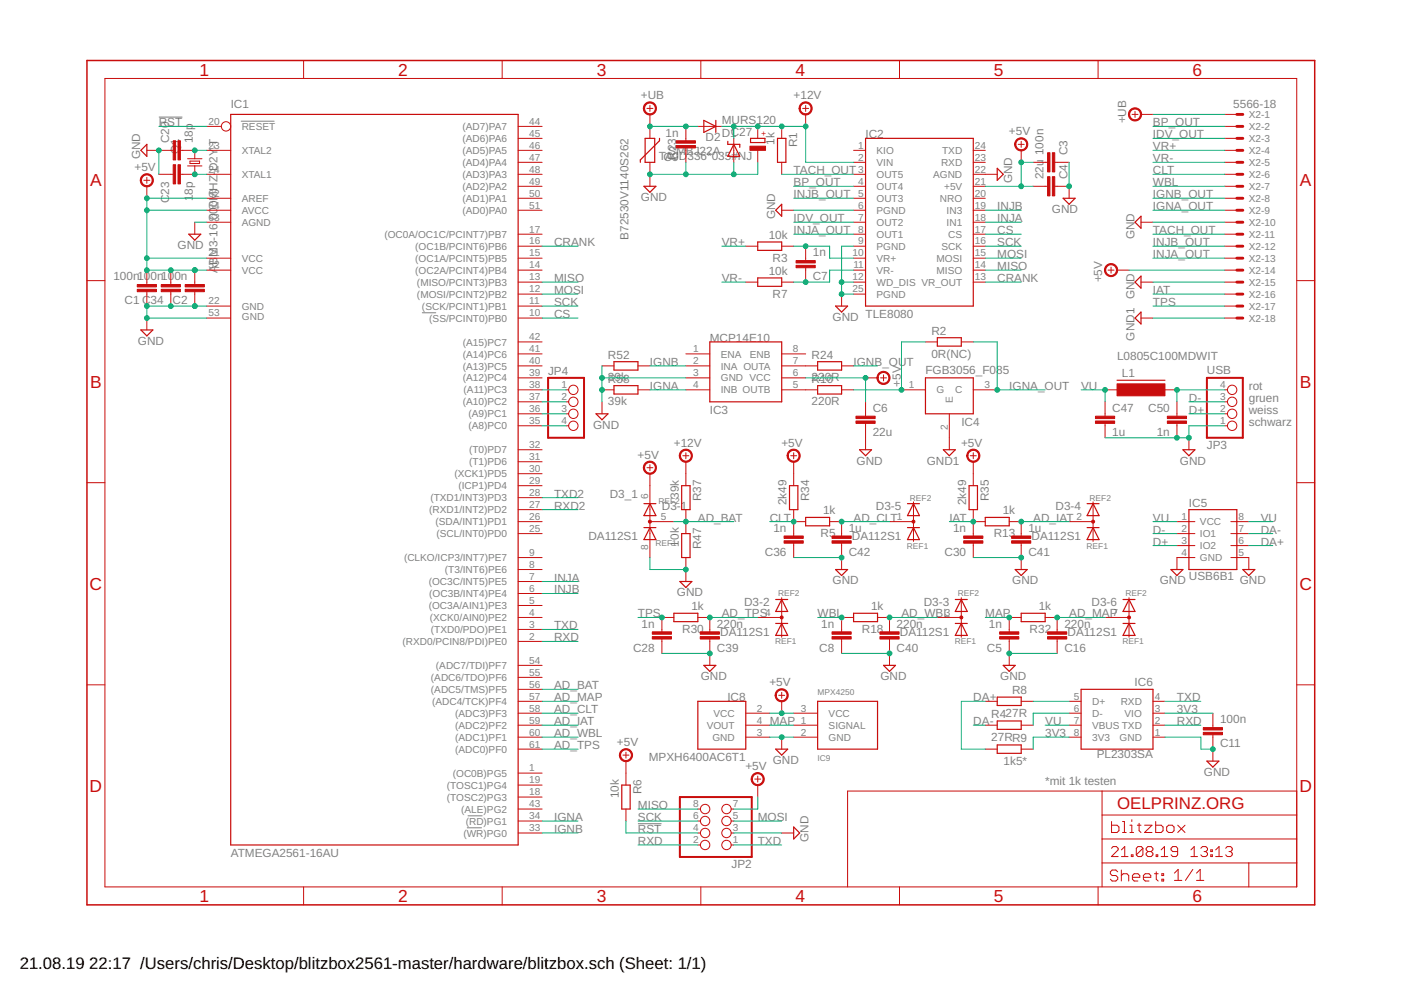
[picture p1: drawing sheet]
<svg xmlns="http://www.w3.org/2000/svg" width="297mm" height="210mm" viewBox="0 0 297 210" stroke-linecap="round" stroke-linejoin="round" font-family="sans-serif">
<path d="M33.7 24.8h5M51.1 25.7h7M89.5 66.3h2.9M99.1 175.5h3M99.2 173h3M135.3 174.6h5" fill="none" stroke="#808080" stroke-width=".21"/>
<g fill="none" stroke="#c90d0c" stroke-width=".21">
<path d="M22.2 16.6h252.7v171.4h-252.7zM64.4 12.8v3.8M106.5 12.8v3.8M148.6 12.8v3.8M190.7 12.8v3.8M232.8 12.8v3.8M30.5 38.2h1.3M31.1 37.6v1.3M31.1 39.5v2.5M31.1 31.9h5.6M33.7 37h3M38.2 31.9h3.1v1.8"/>
<path d="M39.8 33.7h3M39.8 35.2h3M40.3 34.2h2v.5h-2zM41.3 35.2v1.8h-3.1M43.8 26.8h3.1M43.8 31.9h5.1M43.8 37h5.1M109.9 26.8h5M109.9 31.9h5M109.9 37h5M109.9 34.4h5M109.9 39.5h5"/>
<path d="M109.9 29.3h5M137.2 23h1.2M137.8 22.4v1.2M137.8 24.3v5M137.8 34.4v5.1M145.4 26.8v3M145.4 31.4v3M148 26.8h5M155.6 29.3v5.1M160.7 26.8v2.5M160.7 31.9v2.5M165.7 26.8v2.5"/>
<path d="M165.7 34.4v2.6M170.2 23h1.2M170.8 22.4v1.2M170.8 24.3v2.5M181 31.9h2.5M181 37h2.5M181 34.4h2.5M181 39.5h2.5M206.4 31.9h2.5M206.4 37h5M206.4 34.4h2.5M206.4 39.5h2.5"/>
<path d="M215.9 30.6h1.2M216.5 30v1.2M216.5 31.9v2.5M219.1 34.4h3M219.1 39.5h3M223.6 34.4h3.1M223.6 39.5h3.1v2.5M240 24.3h1.3M240.6 23.6v1.3M241.9 24.3h2.6M259.7 26.8h2.5M259.7 31.9h2.5"/>
<path d="M259.7 37h2.5M259.7 34.4h2.5M259.7 39.5h2.5M259.7 29.3h2.5M259.7 24.3h2.5M18.4 59.5h3.8M31.1 57.3v3M36.2 57.3v3M41.3 47.1v2.6M41.3 57.3v3M43.8 42h5.1M43.8 44.6h5.1"/>
<path d="M43.8 47.1h5.1M43.8 54.7h5.1M43.8 57.3h5.1M109.9 42h5M109.9 44.6h5M109.9 49.7h5M109.9 52.2h5M109.9 54.7h5M109.9 57.3h5M109.9 59.8h5M158.1 52.2h2.6M158.1 59.8h2.6"/>
<path d="M165.7 44.6h2.6M165.7 52.2h2.6M165.7 59.8h2.6M170.8 52.2v3M170.8 56.8v3M181 42h2.5M181 44.6h2.5M181 47.1h2.5M181 49.7h2.5M181 52.2h2.5M181 54.7h2.5M181 57.3h2.5"/>
<path d="M181 59.8h2.5M206.4 42h2.5M206.4 44.6h2.5M206.4 47.1h2.5M206.4 49.7h2.5M206.4 52.2h2.5M206.4 54.7h2.5M206.4 57.3h2.5M206.4 59.8h2.5M234.9 57.3h1.3M235.6 56.6v1.3M236.8 57.3h2.6"/>
<path d="M241.9 47.1h2.6M241.9 59.8h2.6M259.7 42h2.5M259.7 44.6h2.5M259.7 47.1h2.5M259.7 49.7h2.5M259.7 52.2h2.5M259.7 54.7h2.5M259.7 57.3h2.5M259.7 59.8h2.5M274.9 59.5h3.8M31.1 61.8v3.1"/>
<path d="M31.1 67.4v2.6M36.2 61.8v3.1M41.3 61.8v3.1M43.8 64.9h5.1M43.8 67.4h5.1M109.9 62.4h5M109.9 77.6h5M109.9 75h5M109.9 72.5h5M109.9 64.9h5M109.9 67.4h5M127.6 77.6h2.6"/>
<path d="M135.3 77.6h2.5M145.4 77.6h5.1M145.4 75h5.1M165.7 77.6h7.7M165.7 75h5.1M178.4 62.4v2.5M178.4 77.6h2.6M181 62.4h2.5M187.3 79.5v1.3M196.2 72.5h2.5M203.8 72.5h2.6M241.9 67.4h2.6"/>
<path d="M259.7 62.4h2.5M259.7 64.9h2.5M259.7 67.4h2.5M109.9 82.7h5M109.9 80.1h5M109.9 90.3h5M109.9 87.7h5M109.9 85.2h5M109.9 95.4h5M109.9 97.9h5M120 82.7h.6M120 90.3h.6"/>
<path d="M120 87.7h.6M120 85.2h.6M127.6 82.7h2.6M127.6 85.2v2.5M135.3 82.7h2.5M137.2 99.2h1.2M137.8 98.5v1.3M144.8 96.6h1.2M145.4 96v1.3M145.4 97.9v5.1M145.4 82.7h5.1M145.4 80.1h5.1"/>
<path d="M165.7 82.7h7.7M165.7 80.1h5.1M167.6 96.6h1.3M168.3 96v1.3M168.3 97.9v5.1M178.4 82.7h2.6M183.5 85.2v3M183.5 89.8v5.6M183.5 80.1h2.6M186.7 80.1h1.3M191.1 82.7h5.1M201.3 87.7v7.7"/>
<path d="M205.7 96.6h1.3M206.4 96v1.3M206.4 97.9v5.1M206.4 82.7h5M234.3 82.7h2.5M234.3 85.2v3M234.3 89.8v3M247 82.7h2.5M249.5 85.2v3M249.5 89.8v3M252.1 92.8v2.6M259.7 82.7h.5"/>
<path d="M259.7 90.3h.5M259.7 87.7h.5M259.7 85.2h.5M18.4 102.3h3.8M109.9 110.6h5M109.9 118.2h5M109.9 103h5M109.9 108.1h5M109.9 113.1h5M109.9 105.5h5M109.9 100.4h5M137.8 100.4v17.8"/>
<path d="M137.8 110.6h5.1M145.4 108.1v5M145.4 118.2v5.1M168.3 110.6h2.5M168.3 108.1v5.5M168.3 115.2v3M175.9 110.6h2.5v3M178.4 115.2v5.6M188.6 110.6h5.1M193.7 106.4v8.4M206.4 110.6h2.5M206.4 108.1v5.5"/>
<path d="M206.4 115.2v3M214 110.6h2.5v3M216.5 115.2v5.6M226.7 110.6h5.1M231.8 106.4v8.4M249.5 110.6h3.8M249.5 113.1h3.8M249.5 115.7h3.8M253.3 118.2h-3.8v2.6M261 110.6h3.8M261 118.2h3.8v2.6M261 113.1h3.8"/>
<path d="M261 115.7h3.8M274.9 102.3h3.8M109.9 130.9h5M109.9 128.4h5M109.9 125.8h5M109.9 123.3h5M109.9 136h5M109.9 120.8h5M109.9 133.5h5M140.3 135.5v3M142.9 130.9h-2.6v3.1M148 130.9h2.5v3.1"/>
<path d="M150.5 135.5v5.6M160.7 130.9h5M165.7 126.7v8.4M178.4 135.5v3M181 130.9h-2.6v3.1M186.1 130.9h2.5v3.1M188.6 135.5v5.6M198.7 130.9h5.1M203.8 126.7v8.4M214 135.5v5.6M216.5 130.9h-2.5v3.1M221.6 130.9h2.5v3.1"/>
<path d="M224.1 135.5v3M234.3 130.9h5.1M239.4 126.7v8.4M18.4 145.2h3.8M109.9 156.3h5M109.9 153.8h5M109.9 151.2h5M109.9 158.8h5M109.9 148.7h5M109.9 146.2h5M109.9 143.6h5M109.9 141.1h5"/>
<path d="M132.7 159.5v1.2M158.1 156.3h5.1M158.1 153.8h5.1M158.1 151.2h5.1M165.1 147.4h1.3M165.7 146.8v1.3M165.7 148.7v2.5M165.7 156.3v2.5M168.3 156.3h5.1M168.3 153.8h5.1M168.3 151.2h5.1M208.9 153.8h2.5"/>
<path d="M208.9 158.8h2.5M208.9 148.7h2.5M216.5 153.8h2.6M216.5 158.8h2.6M216.5 148.7h2.6M226.7 156.3h2.5M226.7 153.8h2.5M226.7 151.2h2.5M226.7 148.7h2.5M244.5 156.3h2.5M244.5 153.8h2.5M244.5 151.2h2.5"/>
<path d="M244.5 148.7h2.5M257.2 151.2v3.1M257.2 155.8v5.6M274.9 145.2h3.8M109.9 176.6h5M109.9 171.5h5M109.9 163.9h5M109.9 174.1h5M109.9 166.5h5M109.9 169h5M132.1 160.1h1.2M132.7 161.4v5.1"/>
<path d="M132.7 171.5v2.6M148 176.6h.5M148 171.5h.5M148 174.1h.5M148 179.2h.5M155 176.6h.6M155 171.5h.6M155 174.1h.6M155 179.2h.6M160 165.2h1.3M160.7 164.5v1.3M160.7 166.5v2.5"/>
<path d="M165.7 176.6h2.6M233.7 167.7v20.3M233.7 177.9h41.2M233.7 172.8h41.2M235.6 179.9l.4-.4h.7l.4 .4v.3l-1.5 1.4h1.5M235.7 174.2v2.3h1.1l.4-.4v-.8l-.4-.3h-1.1M238 176.5h.8M238 174.2h.4v2.3M239.6 176.5h.7M239.6 175h.4v1.5M240 173.8v.4M241.1 175h.8"/>
<path d="M241.5 174.6v1.5l.4 .4M242.3 179.9v1.4l-.3 .3h-.7l-.4-.3M242.3 179.9l-.3-.4h-.7l-.4 .4v1.4M242.3 179.9l-1.4 1.4M242.7 175h1.5l-1.5 1.5h1.5M245 174.2v2.3h1.2l.4-.4v-.8l-.4-.3h-1.2M247.4 175.3l.4-.3h.7l.4 .3v.8l-.4 .4h-.7l-.4-.4zM249.7 175l1.5 1.5M251.2 175l-1.5 1.5M254.6 179.9l.4-.4h.7l.3 .4v.3l-.3 .4M259.9 179.9l.3-.4h.7l.4 .4v.3l-.4 .4M274.9 167.7h-95.2v20.3"/>
<path d="M64.4 188v3.9M106.5 188v3.9M148.6 188v3.9M190.7 188v3.9M232.8 188v3.9M233.7 183h41.2M237 184.8l-.4-.3h-.8l-.4 .3v.5l.4 .3h.8l.4 .4v.4l-.4 .4h-.8l-.4-.4M237.7 184.5v2.3M237.7 185.6l.4-.3h.8l.4 .3v1.2M237.8 181.6h1.4M237.8 180.2l.7-.7v2.1M239.9 181.3h.3v.3h-.3z"/>
<path d="M240.1 186h1.6v-.4l-.4-.3h-.8l-.4 .3v.8l.4 .4h.8M242.4 186h1.6v-.4l-.4-.3h-.8l-.4 .3v.8l.4 .4h.8M243.4 180.6l-.4 .3v.4l.4 .3h.7l.3-.3v-.4l-.3-.3M243.4 180.6l-.4-.4v-.3l.4-.4h.7l.3 .4v.3l-.3 .4M243.4 180.6h.7M244.8 185.3h.8M245.1 181.3h.4v.3h-.4zM245.2 184.8v1.6l.4 .4M246.2 181.6h1.4M246.2 180.2l.7-.7v2.1M246.3 185.3h.4v.3h-.4zM246.3 186.4h.4v.4h-.4z"/>
<path d="M249 185.1l.8-.8v2.4M249 186.7h1.6M249.7 180.6h-1.1l-.3-.4v-.3l.3-.4h.7l.4 .4v1.4l-.4 .3h-.7l-.3-.3M252.5 181.6h1.4M252.5 180.2l.7-.7v2.1M252.9 184.3l-1.6 2.4M253.7 186.7h1.5M253.7 185.1l.8-.8v2.4M255.3 180.6h.4M255.7 180.6l.3 .3v.4l-.3 .3h-.7l-.4-.3M256.7 181.3h.3v.3h-.3zM256.7 180.2h.3v.4h-.3z"/>
<path d="M257.7 181.6h1.5M257.7 180.2l.8-.7v2.1M260.6 180.6h.3M260.9 180.6l.4 .3v.4l-.4 .3h-.7l-.3-.3M264.8 183v5"/>
<circle cx="47.9" cy="26.8" r=".99"/>
<circle cx="121.6" cy="87.7" r=".99"/>
<circle cx="121.6" cy="90.3" r=".99"/>
<circle cx="121.6" cy="82.7" r=".99"/>
<circle cx="121.6" cy="85.2" r=".99"/>
<circle cx="261.2" cy="90.3" r=".99"/>
<circle cx="261.2" cy="87.7" r=".99"/>
<circle cx="261.2" cy="85.2" r=".99"/>
<circle cx="261.2" cy="82.7" r=".99"/>
<circle cx="149.5" cy="171.5" r=".99"/>
<circle cx="149.5" cy="176.6" r=".99"/>
<circle cx="149.5" cy="174.1" r=".99"/>
<circle cx="149.5" cy="179.2" r=".99"/>
<circle cx="154" cy="171.5" r=".99"/>
<circle cx="154" cy="176.6" r=".99"/>
<circle cx="154" cy="174.1" r=".99"/>
<circle cx="154" cy="179.2" r=".99"/>
</g>
<g fill="#c90d0c" stroke="#c90d0c" stroke-width=".21">
<path d="M143.4 29.8h4v.6h-4z"/>
<path d="M143.4 30.9h4v.5h-4z"/>
<path d="M159 31h3.3v.9h-3.3z"/>
<path d="M138.3 134h4.1v.5h-4.1z"/>
<path d="M138.3 135h4.1v.5h-4.1z"/>
<path d="M204.3 113.6h4.1v.6h-4.1z"/>
<path d="M204.3 114.7h4.1v.5h-4.1z"/>
<path d="M166.2 113.6h4.1v.6h-4.1z"/>
<path d="M166.2 114.7h4.1v.5h-4.1z"/>
<path d="M148.5 134h4v.5h-4z"/>
<path d="M148.5 135h4v.5h-4z"/>
<path d="M186.6 134h4v.5h-4z"/>
<path d="M186.6 135h4v.5h-4z"/>
<path d="M214.5 113.6h4v.6h-4z"/>
<path d="M214.5 114.7h4v.5h-4z"/>
<path d="M176.4 113.6h4.1v.6h-4.1z"/>
<path d="M176.4 114.7h4.1v.5h-4.1z"/>
<path d="M211.9 134h4.1v.5h-4.1z"/>
<path d="M211.9 135h4.1v.5h-4.1z"/>
<path d="M222.1 134h4.1v.5h-4.1z"/>
<path d="M222.1 135h4.1v.5h-4.1z"/>
<path d="M29.1 60.3h4.1v.5h-4.1z"/>
<path d="M29.1 61.3h4.1v.5h-4.1z"/>
<path d="M39.3 60.3h4v.5h-4z"/>
<path d="M39.3 61.3h4v.5h-4z"/>
<path d="M34.2 60.3h4v.5h-4z"/>
<path d="M34.2 61.3h4v.5h-4z"/>
<path d="M37.7 29.8h.5v4.1h-.5z"/>
<path d="M36.7 29.8h.5v4.1h-.5z"/>
<path d="M37.7 34.9h.5v4.1h-.5z"/>
<path d="M36.7 34.9h.5v4.1h-.5z"/>
<path d="M222.1 32.4h.5v4h-.5z"/>
<path d="M223.1 32.4h.5v4h-.5z"/>
<path d="M222.1 37.5h.5v4h-.5z"/>
<path d="M223.1 37.5h.5v4h-.5z"/>
<path d="M181.5 89.3h4v.5h-4z"/>
<path d="M181.5 88.2h4v.6h-4z"/>
<path d="M168.8 55.2h4v.6h-4z"/>
<path d="M168.8 56.3h4v.5h-4z"/>
<path d="M232.3 89.3h4v.5h-4z"/>
<path d="M232.3 88.2h4v.6h-4z"/>
<path d="M236.8 81.4h10.2v2.5h-10.2z"/>
<path d="M247.5 89.3h4.1v.5h-4.1z"/>
<path d="M247.5 88.2h4.1v.6h-4.1z"/>
<path d="M255.1 154.3h4.1v.5h-4.1z"/>
<path d="M255.1 155.3h4.1v.5h-4.1z"/>
<path d="M176.4 134h4.1v.5h-4.1z"/>
<path d="M176.4 135h4.1v.5h-4.1z"/>
</g>
<g fill="none" stroke="#c90d0c" stroke-width=".25">
<path d="M31.1 30.6v2.5l-1.2-1.2zM48.9 24.3h61v154.9h-61zM136.5 39.5h2.6l-1.3 1.3zM136.8 29.3h2v5.1h-2zM139.8 29.3v.5l-4 4.1v.5M149.2 25.5l2.6 1.3-2.6 1.3zM151.8 25.5v2.6M154.3 30v.6h2.5v.6M155.6 30.6l1.2 2.5h-2.5zM159.1 29.3h3.1v.9h-3.1zM164.8 29.3h1.8v5.1h-1.8zM183.5 29.3h22.9v35.6h-22.9z"/>
<path d="M211.4 35.7l1.3 1.3-1.3 1.2zM40 49.7h2.6l-1.3 1.2zM160.7 51.3h5v1.8h-5zM160.7 58.9h5v1.8h-5zM165.7 43.3v2.5l-1.2-1.2zM225.4 42h2.5l-1.2 1.3zM241.9 45.8v2.6l-1.3-1.3zM241.9 58.5v2.6l-1.3-1.3zM29.9 70h2.5l-1.3 1.2zM130.2 76.7h5.1v1.8h-5.1zM150.5 72.5h15.2v12.7h-15.2zM173.4 76.7h5v1.8h-5z"/>
<path d="M177.2 64.9h2.5l-1.3 1.3zM198.7 71.6h5.1v1.8h-5.1zM241.9 66.2v2.5l-1.3-1.3zM126.4 87.7h2.5l-1.3 1.3zM130.2 81.8h5.1v1.7h-5.1zM173.4 81.8h5v1.7h-5zM182.2 95.4h2.6l-1.3 1.2zM196.2 80.1h10.2v7.6h-10.2zM200 95.4h2.5l-1.2 1.2zM236.8 80.6h10.2M250.8 95.4h2.5l-1.2 1.2zM136.5 106.8h2.6"/>
<path d="M136.5 111.9h2.6M137.8 106.8l1.3 2.5h-2.6zM137.8 111.9l1.3 2.5h-2.6zM144.5 103h1.8v5.1h-1.8zM144.5 113.1h1.8v5.1h-1.8zM167.4 103h1.8v5.1h-1.8zM170.8 109.7h5.1v1.8h-5.1zM192.4 106.8h2.5M192.4 111.9h2.5M193.7 111.9l1.2 2.5h-2.5zM193.7 106.8l1.2 2.5h-2.5zM205.5 103h1.7v5.1h-1.7z"/>
<path d="M208.9 109.7h5.1v1.8h-5.1zM230.5 106.8h2.5M230.5 111.9h2.5M231.8 111.9l1.2 2.5h-2.5zM231.8 106.8l1.2 2.5h-2.5zM252.1 108.1h10.1v12.7h-10.1zM142.9 130h5.1v1.8h-5.1zM144.1 123.3h2.6l-1.3 1.3zM164.5 127.1h2.5M164.5 132.2h2.5M165.7 127.1l1.3 2.5h-2.5zM165.7 132.2l1.3 2.5h-2.5z"/>
<path d="M177.2 120.8h2.5l-1.3 1.2zM181 130h5.1v1.8h-5.1zM202.5 127.1h2.6M202.5 132.2h2.6M203.8 127.1l1.3 2.5h-2.6zM203.8 132.2l1.3 2.5h-2.6zM215.2 120.8h2.6l-1.3 1.2zM216.5 130h5.1v1.8h-5.1zM238.1 127.1h2.5M238.1 132.2h2.5M239.4 127.1l1.2 2.5h-2.5zM239.4 132.2l1.2 2.5h-2.5z"/>
<path d="M248.3 120.8h2.5l-1.3 1.2zM263.5 120.8h2.5l-1.2 1.2zM148 148.7h10.1v10.1h-10.1zM149.2 141.1h2.6l-1.3 1.2zM164.5 158.8h2.5l-1.3 1.3zM173.4 148.7h12.7v10.1h-12.7zM187.3 141.1h2.6l-1.3 1.2zM211.4 147.8h5.1v1.8h-5.1zM211.4 152.9h5.1v1.7h-5.1zM211.4 157.9h5.1v1.8h-5.1zM212.7 141.1h2.5l-1.2 1.2zM229.2 146.2h15.3v12.6h-15.3z"/>
<path d="M131.8 166.5h1.8v5h-1.8zM168.3 175.3l1.2 1.3-1.2 1.3zM255.9 161.4h2.5l-1.2 1.2z"/>
</g>
<g fill="#c90d0c" stroke="#c90d0c" stroke-width=".21">
<path d="M167.3 95.7a1.39 1.39 0 0 1 2.2 .2 1.39 1.39 0 0 1-.9 2.1 1.39 1.39 0 0 1-1.7-1.4h.2a1.14 1.14 0 0 1 1.7-.9 1.14 1.14 0 0 1 .2 1.9 1.14 1.14 0 0 1-1.8-.7l-.1-.3h-.2z" fill-rule="evenodd"/>
<path d="M205.3 95.7a1.4 1.4 0 0 1 2.3 .2 1.4 1.4 0 0 1-.9 2.1 1.4 1.4 0 0 1-1.7-1.4h.2a1.15 1.15 0 0 1 1.6-1 1.15 1.15 0 0 1 .3 1.9 1.15 1.15 0 0 1-1.8-.6l-.1-.3h-.2z" fill-rule="evenodd"/>
<path d="M144.4 95.7a1.39 1.39 0 0 1 2.2 .2 1.39 1.39 0 0 1-.8 2.1 1.39 1.39 0 0 1-1.8-1.4h.3a1.15 1.15 0 0 1 1.6-1 1.15 1.15 0 0 1 .3 1.9 1.15 1.15 0 0 1-1.9-.6v-.3h-.3z" fill-rule="evenodd"/>
<path d="M30.1 37.3a1.39 1.39 0 0 1 2.2 .2 1.39 1.39 0 0 1-.8 2.1 1.39 1.39 0 0 1-1.8-1.4h.3a1.14 1.14 0 0 1 1.6-1 1.14 1.14 0 0 1 .3 1.8 1.14 1.14 0 0 1-1.9-.5v-.3h-.3z" fill-rule="evenodd"/>
<path d="M159.6 164.2a1.4 1.4 0 0 1 2.2 .3 1.4 1.4 0 0 1-.8 2 1.4 1.4 0 0 1-1.7-1.3h.2a1.14 1.14 0 0 1 1.6-1.1 1.14 1.14 0 0 1 .3 1.9 1.14 1.14 0 0 1-1.8-.5l-.1-.3h-.2z" fill-rule="evenodd"/>
<path d="M131.7 159.2a1.4 1.4 0 0 1 2.2 .2 1.4 1.4 0 0 1-.8 2.1 1.4 1.4 0 0 1-1.8-1.4h.3a1.15 1.15 0 0 1 1.6-1.1 1.15 1.15 0 0 1 .3 2 1.15 1.15 0 0 1-1.9-.6v-.3h-.3z" fill-rule="evenodd"/>
<path d="M215.5 29.7a1.4 1.4 0 0 1 2.2 .2 1.4 1.4 0 0 1-.8 2.1 1.4 1.4 0 0 1-1.8-1.4h.3a1.15 1.15 0 0 1 1.6-1.1 1.15 1.15 0 0 1 .3 1.9 1.15 1.15 0 0 1-1.9-.5v-.3h-.3z" fill-rule="evenodd"/>
<path d="M164.7 146.5a1.4 1.4 0 0 1 2.2 .2 1.4 1.4 0 0 1-.8 2.1 1.4 1.4 0 0 1-1.8-1.4h.3a1.14 1.14 0 0 1 1.7-.9 1.14 1.14 0 0 1 .1 1.9 1.14 1.14 0 0 1-1.8-.7v-.3h-.3z" fill-rule="evenodd"/>
<path d="M136.8 98.2a1.39 1.39 0 0 1 2.2 .3 1.39 1.39 0 0 1-.8 2 1.39 1.39 0 0 1-1.8-1.3h.3a1.15 1.15 0 0 1 1.6-1.1 1.15 1.15 0 0 1 .2 1.9 1.15 1.15 0 0 1-1.8-.5v-.3h-.3z" fill-rule="evenodd"/>
<path d="M169.8 22a1.39 1.39 0 0 1 2.2 .3 1.39 1.39 0 0 1-.8 2 1.39 1.39 0 0 1-1.8-1.3h.3a1.14 1.14 0 0 1 1.6-1 1.14 1.14 0 0 1 .2 2 1.14 1.14 0 0 1-1.8-.7v-.3h-.3z" fill-rule="evenodd"/>
<path d="M186.3 79.2a1.4 1.4 0 0 1 2.2 .2 1.4 1.4 0 0 1-.8 2 1.4 1.4 0 0 1-1.8-1.3h.3a1.14 1.14 0 0 1 1.7-.9 1.14 1.14 0 0 1 .1 1.9 1.14 1.14 0 0 1-1.8-.7v-.3h-.3z" fill-rule="evenodd"/>
<path d="M136.8 22a1.39 1.39 0 0 1 2.2 .3 1.39 1.39 0 0 1-.8 2 1.39 1.39 0 0 1-1.8-1.3h.3a1.15 1.15 0 0 1 1.6-1.1 1.15 1.15 0 0 1 .3 1.9 1.15 1.15 0 0 1-1.9-.5v-.3h-.3z" fill-rule="evenodd"/>
<path d="M239.6 23.3a1.4 1.4 0 0 1 2.2 .2 1.4 1.4 0 0 1-.8 2.1 1.4 1.4 0 0 1-1.8-1.3h.3a1.15 1.15 0 0 1 1.6-1.1 1.15 1.15 0 0 1 .3 1.9 1.15 1.15 0 0 1-1.9-.6v-.2h-.3z" fill-rule="evenodd"/>
<path d="M234.5 56.3a1.4 1.4 0 0 1 2.3 .2 1.4 1.4 0 0 1-.8 2.1 1.4 1.4 0 0 1-1.8-1.3h.2a1.15 1.15 0 0 1 1.6-1.1 1.15 1.15 0 0 1 .3 1.9 1.15 1.15 0 0 1-1.8-.5l-.1-.3h-.2z" fill-rule="evenodd"/>
<circle cx="137.8" cy="110.6" r=".33"/>
<circle cx="165.7" cy="130.9" r=".33"/>
<circle cx="203.8" cy="130.9" r=".33"/>
<circle cx="231.8" cy="110.6" r=".33"/>
<circle cx="193.7" cy="110.6" r=".33"/>
<circle cx="239.4" cy="130.9" r=".33"/>
</g>
<path d="M18.4 12.8h260.3v179.1h-260.3z" fill="none" stroke="#c90d0c" stroke-width=".32"/>
<path d="M116.2 80.1h7.6v12.7h-7.6zM255.9 80.1h7.6v12.7h-7.6zM144.1 169h15.3v12.7h-15.3z" fill="none" stroke="#c90d0c" stroke-width=".42"/>
<g fill="none" stroke="#c90d0c" stroke-width=".61">
<path d="M262.2 24.3h1.3M262.2 26.8h1.3M262.2 29.3h1.3M262.2 31.9h1.3M262.2 34.4h1.3M262.2 37h1.3M262.2 39.5h1.3M262.2 42h1.3M262.2 44.6h1.3M262.2 47.1h1.3M262.2 49.7h1.3M262.2 52.2h1.3"/>
<path d="M262.2 54.7h1.3M262.2 57.3h1.3M262.2 59.8h1.3M262.2 62.4h1.3M262.2 64.9h1.3M262.2 67.4h1.3"/>
</g>
<g fill="none" stroke="#0dab76" stroke-width=".21">
<path d="M33.7 31.9v5.1M33.7 26.8h10.1M41.3 37h2.5M41.3 31.9h2.5M137.8 26.8h10.2M145.4 34.4v2.6M153 26.8h17.8v7.6h10.2M155.6 26.8v2.5M155.6 34.4v2.6M160.7 34.4v2.6h-22.9M165.7 37h15.3M168.3 39.5h12.7"/>
<path d="M208.9 39.5h10.2M219.1 34.4h-2.6v5.1M226.7 34.4v5.1M244.5 37h15.2M244.5 39.5h15.2M244.5 34.4h15.2M244.5 26.8h15.2M244.5 31.9h15.2M244.5 29.3h15.2M244.5 24.3h15.2M31.1 44.6h12.7M31.1 54.7h12.7"/>
<path d="M41.3 47.1h2.5M43.8 42h-12.7v15.3h12.7M114.9 52.2h7.7M114.9 59.8h7.7M153 52.2h5.1M153 59.8h5.1M168.3 47.1h12.7M168.3 52.2h7.6v2.5h5.1M168.3 44.6h12.7M168.3 42h12.7M168.3 49.7h12.7M178.4 59.8h2.6"/>
<path d="M181 52.2h-2.6v10.2h2.6M181 57.3h-5.1v2.5h-7.6M208.9 47.1h7.6M208.9 52.2h7.6M208.9 59.8h7.6M208.9 44.6h7.6M208.9 54.7h7.6M208.9 57.3h7.6M208.9 49.7h7.6M239.4 57.3h20.3M244.5 47.1h15.2M244.5 52.2h15.2"/>
<path d="M244.5 59.8h15.2M244.5 44.6h15.2M244.5 54.7h15.2M244.5 42h15.2M244.5 49.7h15.2M43.8 64.9h-12.7v2.5h12.7M114.9 64.9h7.7M114.9 67.4h7.7M114.9 62.4h7.7M127.6 77.6v7.6M137.8 77.6h7.6M181 77.6h5.1"/>
<path d="M196.2 72.5h-5.1v10.2h-10.1M206.4 72.5h5v10.2h10.2M244.5 64.9h15.2M244.5 67.4h15.2M244.5 62.4h15.2M114.9 90.3h5.1M114.9 82.7h5.1M114.9 87.7h5.1M114.9 85.2h5.1M127.6 80.1h17.8M137.8 82.7h7.6M170.8 80.1h12.7v5.1"/>
<path d="M229.2 82.7h5.1v2.5M252.1 87.7h7.6M252.1 85.2h7.6M259.7 90.3h-7.6v2.5h-17.8M259.7 82.7h-10.2v2.5M114.9 108.1h7.7M114.9 105.5h7.7M137.8 118.2v2.6h7.6M142.9 110.6h12.7M163.2 110.6h5.1M168.3 118.2h10.1M178.4 110.6h10.2"/>
<path d="M201.3 110.6h5.1M206.4 118.2h10.1M216.5 110.6h10.2M244.5 110.6h5M244.5 115.7h5M244.5 113.1h5M264.8 110.6h5.1M264.8 115.7h5.1M264.8 113.1h5.1M114.9 136h7.7M114.9 133.5h7.7M114.9 123.3h7.7"/>
<path d="M114.9 125.8h7.7M135.3 130.9h5M140.3 138.5h10.2M150.5 130.9h10.2M173.4 130.9h5M178.4 138.5h10.2M188.6 130.9h10.1M208.9 130.9h5.1M214 138.5h10.1M224.1 130.9h10.2M114.9 156.3h7.7M114.9 158.8h7.7"/>
<path d="M114.9 151.2h7.7M114.9 146.2h7.7M114.9 153.8h7.7M114.9 148.7h7.7M163.2 156.3h5.1M163.2 151.2h5.1M163.2 153.8h5.1M206.4 153.8h2.5M208.9 148.7h-5.1v10.1h5.1M219.1 148.7h7.6M221.6 153.8h5.1M226.7 156.3h-7.6v2.5"/>
<path d="M226.7 151.2h-7.6v2.6M247 156.3h7.6v2.5h2.6M247 151.2h10.2M247 153.8h7.6M247 148.7h7.6M114.9 176.6h7.7M114.9 174.1h7.7M132.7 174.1v2.5h15.3M135.3 171.5h12.7M135.3 179.2h12.7M135.3 174.1h12.7M155.6 176.6h10.1"/>
<path d="M155.6 179.2h10.1M155.6 174.1h10.1M160.7 169v2.5h-5.1"/>
</g>
<g fill="#0dab76" stroke="#0dab76" stroke-width=".21">
<circle cx="145.4" cy="37" r=".51"/>
<circle cx="155.6" cy="37" r=".51"/>
<circle cx="137.8" cy="37" r=".51"/>
<circle cx="178.4" cy="118.2" r=".51"/>
<circle cx="216.5" cy="118.2" r=".51"/>
<circle cx="188.6" cy="138.5" r=".51"/>
<circle cx="150.5" cy="138.5" r=".51"/>
<circle cx="145.4" cy="120.8" r=".51"/>
<circle cx="214" cy="138.5" r=".51"/>
<circle cx="33.7" cy="31.9" r=".51"/>
<circle cx="31.1" cy="67.4" r=".51"/>
<circle cx="36.2" cy="64.9" r=".51"/>
<circle cx="41.3" cy="64.9" r=".51"/>
<circle cx="31.1" cy="64.9" r=".51"/>
<circle cx="178.4" cy="62.4" r=".51"/>
<circle cx="178.4" cy="59.8" r=".51"/>
<circle cx="226.7" cy="39.5" r=".51"/>
<circle cx="127.6" cy="82.7" r=".51"/>
<circle cx="127.6" cy="80.1" r=".51"/>
<circle cx="165.7" cy="156.3" r=".51"/>
<circle cx="257.2" cy="158.8" r=".51"/>
<circle cx="249.5" cy="92.8" r=".51"/>
<circle cx="252.1" cy="92.8" r=".51"/>
<circle cx="31.1" cy="54.7" r=".51"/>
<circle cx="31.1" cy="42" r=".51"/>
<circle cx="36.2" cy="57.3" r=".51"/>
<circle cx="41.3" cy="57.3" r=".51"/>
<circle cx="31.1" cy="57.3" r=".51"/>
<circle cx="31.1" cy="44.6" r=".51"/>
<circle cx="216.5" cy="39.5" r=".51"/>
<circle cx="216.5" cy="34.4" r=".51"/>
<circle cx="165.7" cy="151.2" r=".51"/>
<circle cx="183.5" cy="80.1" r=".51"/>
<circle cx="155.6" cy="26.8" r=".51"/>
<circle cx="160.7" cy="26.8" r=".51"/>
<circle cx="165.7" cy="26.8" r=".51"/>
<circle cx="170.8" cy="26.8" r=".51"/>
<circle cx="168.3" cy="110.6" r=".51"/>
<circle cx="206.4" cy="110.6" r=".51"/>
<circle cx="145.4" cy="110.6" r=".51"/>
<circle cx="150.5" cy="130.9" r=".51"/>
<circle cx="178.4" cy="110.6" r=".51"/>
<circle cx="216.5" cy="110.6" r=".51"/>
<circle cx="224.1" cy="130.9" r=".51"/>
<circle cx="140.3" cy="130.9" r=".51"/>
<circle cx="178.4" cy="130.9" r=".51"/>
<circle cx="214" cy="130.9" r=".51"/>
<circle cx="41.3" cy="37" r=".51"/>
<circle cx="41.3" cy="31.9" r=".51"/>
<circle cx="188.6" cy="130.9" r=".51"/>
<circle cx="211.4" cy="82.7" r=".51"/>
<circle cx="145.4" cy="26.8" r=".51"/>
<circle cx="137.8" cy="26.8" r=".51"/>
<circle cx="191.1" cy="82.7" r=".51"/>
<circle cx="170.8" cy="59.8" r=".51"/>
<circle cx="170.8" cy="52.2" r=".51"/>
<circle cx="234.3" cy="82.7" r=".51"/>
<circle cx="249.5" cy="82.7" r=".51"/>
</g>
<g font-size="3.7" fill="#c90d0c">
<text x="42.3" y="16">1</text>
<text x="84.4" y="16">2</text>
<text x="126.5" y="16">3</text>
<text x="168.6" y="16">4</text>
<text x="210.7" y="16">5</text>
<text x="252.9" y="16">6</text>
<text x="19.1" y="39.4">A</text>
<text x="275.6" y="39.4">A</text>
<text x="19.1" y="82.2">B</text>
<text x="275.6" y="82.2">B</text>
<text x="19" y="125.1">C</text>
<text x="275.5" y="125.1">C</text>
<text x="19" y="167.9">D</text>
<text x="275.5" y="167.9">D</text>
<text x="42.3" y="191.2">1</text>
<text x="84.4" y="191.2">2</text>
<text x="126.5" y="191.2">3</text>
<text x="168.6" y="191.2">4</text>
<text x="210.7" y="191.2">5</text>
<text x="252.9" y="191.2">6</text>
</g>
<text font-size="3.6" fill="#c90d0c" x="236.8" y="171.5">OELPRINZ.ORG</text>
<g font-size="3.5">
<text x="4.2" y="205.4">21.08.19</text>
<text x="18.9" y="205.4">22:17 /Users/chris/Desktop/blitzbox2561-master/hardware/blitzbox.sch (Sheet: 1/1)</text>
</g>
<g font-size="2.5" fill="#808080">
<text x="48.9" y="23">IC1</text>
<text x="135.9" y="21.1">+UB</text>
<text x="168.3" y="21.1">+12V</text>
<text x="261.5" y="22.9">5566-18</text>
<text x="33.7" y="26.8">RST</text>
<text x="141.1" y="29">1n</text>
<text x="149.6" y="30">D2</text>
<text x="153" y="26.3">MURS120</text>
<text x="153" y="29.1">D1</text>
<text x="154.9" y="28.9">C27</text>
<text x="183.5" y="29.3">IC2</text>
<text x="213.9" y="28.7">+5V</text>
<text x="238.7" y="26.2" transform="rotate(-90 238.7 26.2)">+UB</text>
<text x="244.5" y="26.8">BP_OUT</text>
<text x="244.5" y="29.3">IDV_OUT</text>
<text x="29.7" y="33.8" transform="rotate(-90 29.7 33.8)">GND</text>
<text x="35.8" y="30.4" transform="rotate(-90 35.8 30.4)">C20</text>
<text x="38" y="32.7" transform="rotate(-90 38 32.7)">Q1</text>
<text x="40.9" y="30.4" transform="rotate(-90 40.9 30.4)">18p</text>
<text x="46.1" y="31.7" transform="rotate(-90 46.1 31.7)">-T</text>
<text x="139.7" y="33.9">TC9</text>
<text x="141" y="33.9">AJD</text>
<text x="141.7" y="32.8">SMBJ22A</text>
<text x="143.4" y="33.9" transform="rotate(-90 143.4 33.9)">R23</text>
<text x="145.8" y="33.9">336*035#NJ</text>
<text x="164.2" y="30.7" transform="rotate(-90 164.2 30.7)">1k</text>
<text x="169" y="31.3" transform="rotate(-90 169 31.3)">R1</text>
<text x="221.2" y="32.9" transform="rotate(-90 221.2 32.9)">100n</text>
<text x="226.3" y="32.9" transform="rotate(-90 226.3 32.9)">C3</text>
<text x="244.5" y="31.9">VR+</text>
<text x="244.5" y="34.4">VR-</text>
<text x="28.5" y="36.3">+5V</text>
<text x="46.1" y="36.3" transform="rotate(-90 46.1 36.3)">D2Y</text>
<text x="168.3" y="39.5">BP_OUT</text>
<text x="168.3" y="37">TACH_OUT</text>
<text x="214.6" y="38.9" transform="rotate(-90 214.6 38.9)">GND</text>
<text x="221.2" y="38" transform="rotate(-90 221.2 38)">22u</text>
<text x="226.3" y="38" transform="rotate(-90 226.3 38)">C4</text>
<text x="244.5" y="37">CLT</text>
<text x="244.5" y="39.5">WBL</text>
<text x="35.8" y="43" transform="rotate(-90 35.8 43)">C23</text>
<text x="40.9" y="42.6" transform="rotate(-90 40.9 42.6)">18p</text>
<text x="46.1" y="46.7" transform="rotate(-90 46.1 46.7)">00</text>
<text x="46.1" y="43.9" transform="rotate(-90 46.1 43.9)">0MHZ-</text>
<text x="135.9" y="42.7">GND</text>
<text x="164.3" y="46.5" transform="rotate(-90 164.3 46.5)">GND</text>
<text x="168.3" y="42">INJB_OUT</text>
<text x="168.3" y="47.1">IDV_OUT</text>
<text x="211.4" y="47.1">INJA</text>
<text x="211.4" y="44.6">INJB</text>
<text x="223" y="45.2">GND</text>
<text x="244.5" y="44.6">IGNA_OUT</text>
<text x="244.5" y="42">IGNB_OUT</text>
<text x="37.7" y="52.8">GND</text>
<text x="117.5" y="52.2">CRANK</text>
<text x="133.2" y="50.8" transform="rotate(-90 133.2 50.8)">B72530V1140S262</text>
<text x="153" y="52.2">VR+</text>
<text x="163" y="50.7">10k</text>
<text x="168.3" y="49.7">INJA_OUT</text>
<text x="211.4" y="52.2">SCK</text>
<text x="211.4" y="49.7">CS</text>
<text x="240.5" y="50.8" transform="rotate(-90 240.5 50.8)">GND</text>
<text x="244.5" y="52.2">INJB_OUT</text>
<text x="244.5" y="49.7">TACH_OUT</text>
<text x="24" y="59.4">100n100n100n</text>
<text x="46.1" y="57.8" transform="rotate(-90 46.1 57.8)">AB</text>
<text x="46.1" y="54.5" transform="rotate(-90 46.1 54.5)">M3-16.</text>
<text x="117.5" y="59.8">MISO</text>
<text x="153" y="59.8">VR-</text>
<text x="163" y="58.3">10k</text>
<text x="163.8" y="55.5">R3</text>
<text x="172.3" y="54.3">1n</text>
<text x="172.3" y="59.4">C7</text>
<text x="211.4" y="59.8">CRANK</text>
<text x="211.4" y="57.3">MISO</text>
<text x="211.4" y="54.7">MOSI</text>
<text x="233.7" y="59.9" transform="rotate(-90 233.7 59.9)">+5V</text>
<text x="244.5" y="54.7">INJA_OUT</text>
<text x="26.4" y="64.5">C1 C34</text>
<text x="36.6" y="64.5">C2</text>
<text x="117.5" y="62.3">MOSI</text>
<text x="117.5" y="64.9">SCK</text>
<text x="163.8" y="63.1">R7</text>
<text x="240.5" y="63.4" transform="rotate(-90 240.5 63.4)">GND</text>
<text x="244.5" y="62.3">IAT</text>
<text x="244.5" y="64.9">TPS</text>
<text x="117.5" y="67.4">CS</text>
<text x="176.5" y="68.1">GND</text>
<text x="183.5" y="67.4">TLE8080</text>
<text x="197.5" y="71">R2</text>
<text x="29.2" y="73.1">GND</text>
<text x="128.9" y="76.1">R52</text>
<text x="137.8" y="77.6">IGNB</text>
<text x="150.5" y="72.5">MCP14E10</text>
<text x="172.1" y="76.1">R24</text>
<text x="181" y="77.6">IGNB_OUT</text>
<text x="197.5" y="75.8">0R(NC)</text>
<text x="236.8" y="76.3">L0805C100MDWIT</text>
<text x="240.5" y="72.2" transform="rotate(-90 240.5 72.2)">GND1</text>
<text x="116.2" y="79.5">JP4</text>
<text x="128.9" y="80.9">39k</text>
<text x="128.9" y="81.2">R58</text>
<text x="137.8" y="82.7">IGNA</text>
<text x="172.1" y="80.9">220R</text>
<text x="172.1" y="81.2">R10</text>
<text x="191" y="82" transform="rotate(-90 191 82)">+5V</text>
<text x="196.2" y="79.4">FGB3056_F085</text>
<text x="214" y="82.7">IGNA_OUT</text>
<text x="229.2" y="82.7">VU</text>
<text x="237.9" y="79.9">L1</text>
<text x="255.9" y="79.4">USB</text>
<text x="264.8" y="82.7">rot</text>
<text x="128.9" y="86">39k</text>
<text x="150.5" y="87.7">IC3</text>
<text x="172.1" y="86">220R</text>
<text x="185" y="87.4">C6</text>
<text x="235.8" y="87.4">C47</text>
<text x="243.4" y="87.4">C50</text>
<text x="252.1" y="87.7">D+</text>
<text x="252.1" y="85.2">D-</text>
<text x="264.8" y="85.2">gruen</text>
<text x="264.8" y="87.7">weiss</text>
<text x="125.7" y="90.9">GND</text>
<text x="142.9" y="94.7">+12V</text>
<text x="165.7" y="94.7">+5V</text>
<text x="185" y="92.4">22u</text>
<text x="203.8" y="94.7">+5V</text>
<text x="203.8" y="90.3">IC4</text>
<text x="235.8" y="92.4">1u</text>
<text x="245.2" y="92.4">1n</text>
<text x="255.9" y="95.2">JP3</text>
<text x="264.8" y="90.3">schwarz</text>
<text x="135.2" y="97.3">+5V</text>
<text x="181.6" y="98.5">GND</text>
<text x="196.5" y="98.5">GND1</text>
<text x="250.2" y="98.5">GND</text>
<text x="117.5" y="105.5">TXD2</text>
<text x="129.3" y="105.5">D3_1</text>
<text x="143.9" y="105.7" transform="rotate(-90 143.9 105.7)">39k</text>
<text x="148.7" y="106.3" transform="rotate(-90 148.7 106.3)">R37</text>
<text x="166.7" y="107.1" transform="rotate(-90 166.7 107.1)">2k49</text>
<text x="171.5" y="106.3" transform="rotate(-90 171.5 106.3)">R34</text>
<text x="204.8" y="107.1" transform="rotate(-90 204.8 107.1)">2k49</text>
<text x="209.6" y="106.3" transform="rotate(-90 209.6 106.3)">R35</text>
<text x="252.1" y="107.4">IC5</text>
<text x="117.5" y="108.1">RXD2</text>
<text x="140.3" y="108.1">D3-1</text>
<text x="148" y="110.6">AD_BAT</text>
<text x="163.2" y="110.6">CLT</text>
<text x="164" y="112.8">1n</text>
<text x="174" y="113.9">R5</text>
<text x="174.5" y="109.1">1k</text>
<text x="180" y="112.8">1u</text>
<text x="181" y="110.6">AD_CLT</text>
<text x="185.7" y="108.1">D3-5</text>
<text x="201.3" y="110.6">IAT</text>
<text x="202.1" y="112.8">1n</text>
<text x="210.7" y="113.9">R13</text>
<text x="212.6" y="109.1">1k</text>
<text x="218" y="112.8">1u</text>
<text x="219.1" y="110.6">AD_IAT</text>
<text x="223.8" y="108.1">D3-4</text>
<text x="244.5" y="113.1">D-</text>
<text x="244.5" y="110.6">VU</text>
<text x="267.3" y="110.6">VU</text>
<text x="267.3" y="113.1">DA-</text>
<text x="124.8" y="114.4">DA112S1</text>
<text x="143.9" y="115.9" transform="rotate(-90 143.9 115.9)">10k</text>
<text x="148.7" y="116.4" transform="rotate(-90 148.7 116.4)">R47</text>
<text x="162.2" y="117.8">C36</text>
<text x="180" y="117.8">C42</text>
<text x="180.6" y="114.6">DA112S1</text>
<text x="200.3" y="117.8">C30</text>
<text x="218" y="117.8">C41</text>
<text x="218.7" y="114.6">DA112S1</text>
<text x="244.5" y="115.7">D+</text>
<text x="267.3" y="115.7">DA+</text>
<text x="117.5" y="123.3">INJA</text>
<text x="117.5" y="125.8">INJB</text>
<text x="176.5" y="123.9">GND</text>
<text x="214.6" y="123.9">GND</text>
<text x="245.9" y="123.9">GND</text>
<text x="252.1" y="123">USB6B1</text>
<text x="262.9" y="123.9">GND</text>
<text x="135.3" y="130.9">TPS</text>
<text x="143.5" y="126.5">GND</text>
<text x="146.6" y="129.4">1k</text>
<text x="153" y="130.9">AD_TPS</text>
<text x="157.8" y="128.4">D3-2</text>
<text x="173.3" y="130.9">WBL</text>
<text x="184.7" y="129.4">1k</text>
<text x="191.1" y="130.9">AD_WBL</text>
<text x="195.9" y="128.4">D3-3</text>
<text x="208.9" y="130.9">MAP</text>
<text x="220.2" y="129.4">1k</text>
<text x="226.7" y="130.9">AD_MAP</text>
<text x="231.4" y="128.4">D3-6</text>
<text x="117.5" y="136">RXD</text>
<text x="117.5" y="133.4">TXD</text>
<text x="136" y="133.1">1n</text>
<text x="144.7" y="134.2">R30</text>
<text x="152" y="133.1">220n</text>
<text x="152.7" y="134.9">DA112S1</text>
<text x="174.1" y="133.1">1n</text>
<text x="182.7" y="134.2">R18</text>
<text x="190.1" y="133.1">220n</text>
<text x="190.8" y="134.9">DA112S1</text>
<text x="209.7" y="133.1">1n</text>
<text x="218.3" y="134.2">R32</text>
<text x="225.7" y="133.1">220n</text>
<text x="226.3" y="134.9">DA112S1</text>
<text x="134.2" y="138.1">C28</text>
<text x="152" y="138.1">C39</text>
<text x="173.7" y="138.1">C8</text>
<text x="190.1" y="138.1">C40</text>
<text x="209.3" y="138.1">C5</text>
<text x="225.7" y="138.1">C16</text>
<text x="117.5" y="146.1">AD_BAT</text>
<text x="117.5" y="148.7">AD_MAP</text>
<text x="148.6" y="144.2">GND</text>
<text x="154.2" y="148.7">IC8</text>
<text x="163.1" y="145.5">+5V</text>
<text x="186.7" y="144.2">GND</text>
<text x="206.4" y="148.7">DA+</text>
<text x="212.1" y="144.2">GND</text>
<text x="214.6" y="147.2">R8</text>
<text x="240.6" y="145.4">IC6</text>
<text x="249.5" y="148.7">TXD</text>
<text x="117.5" y="151.2">AD_CLT</text>
<text x="117.5" y="153.8">AD_IAT</text>
<text x="163.2" y="153.8">MAP</text>
<text x="206.4" y="153.8">DA-</text>
<text x="210.2" y="152.3">R427R</text>
<text x="221.6" y="153.8">VU</text>
<text x="249.5" y="153.8">RXD</text>
<text x="249.5" y="151.2">3V3</text>
<text x="258.7" y="153.4">100n</text>
<text x="117.5" y="158.8">AD_TPS</text>
<text x="117.5" y="156.3">AD_WBL</text>
<text x="130.8" y="158.2">+5V</text>
<text x="137.6" y="161.4">MPXH6400AC6T1</text>
<text x="210.2" y="157.1">27RR9</text>
<text x="221.6" y="156.3">3V3</text>
<text x="232.5" y="160.6">PL2303SA</text>
<text x="258.7" y="158.5">C11</text>
<text x="158" y="163.3">+5V</text>
<text x="163.8" y="162">GND</text>
<text x="212.8" y="162.1">1k5*</text>
<text x="221.6" y="166.5">*mit 1k testen</text>
<text x="255.2" y="164.6">GND</text>
<text x="131.2" y="169.2" transform="rotate(-90 131.2 169.2)">10k</text>
<text x="135.3" y="171.5">MISO</text>
<text x="136" y="168.4" transform="rotate(-90 136 168.4)">R6</text>
<text x="117.5" y="174.1">IGNA</text>
<text x="117.5" y="176.6">IGNB</text>
<text x="135.3" y="179.2">RXD</text>
<text x="135.3" y="176.6">RST</text>
<text x="135.3" y="174.1">SCK</text>
<text x="160.7" y="179.2">TXD</text>
<text x="160.7" y="174.1">MOSI</text>
<text x="171.4" y="178.5" transform="rotate(-90 171.4 178.5)">GND</text>
<text x="48.9" y="181.7">ATMEGA2561-16AU</text>
<text x="155.1" y="184.1">JP2</text>
</g>
<g font-size="2.1" fill="#808080">
<text x="44.2" y="26.4">20</text>
<text x="51.2" y="27.6">RESET</text>
<text x="98.1" y="27.6">(AD7)PA7</text>
<text x="112.2" y="29">45</text>
<text x="112.2" y="26.4">44</text>
<text x="264.8" y="25">X2-1</text>
<text x="264.8" y="27.6">X2-2</text>
<text x="44.2" y="31.5">23</text>
<text x="51.2" y="32.6">XTAL2</text>
<text x="98.1" y="35.2">(AD4)PA4</text>
<text x="98.1" y="32.6">(AD5)PA5</text>
<text x="98.1" y="30.1">(AD6)PA6</text>
<text x="112.2" y="34.1">47</text>
<text x="112.2" y="31.5">46</text>
<text x="182" y="31.5">1</text>
<text x="182" y="34.1">2</text>
<text x="185.8" y="32.6">KIO</text>
<text x="185.8" y="35.2">VIN</text>
<text x="199.5" y="35.2">RXD</text>
<text x="199.8" y="32.6">TXD</text>
<text x="206.7" y="34.1">23</text>
<text x="206.7" y="31.5">24</text>
<text x="264.8" y="30.1">X2-3</text>
<text x="264.8" y="32.6">X2-4</text>
<text x="264.8" y="35.2">X2-5</text>
<text x="44.2" y="41.7">62</text>
<text x="44.2" y="36.6">24</text>
<text x="51.2" y="37.7">XTAL1</text>
<text x="98.1" y="40.3">(AD2)PA2</text>
<text x="98.1" y="37.7">(AD3)PA3</text>
<text x="112.2" y="41.7">50</text>
<text x="112.2" y="39.1">49</text>
<text x="112.2" y="36.6">48</text>
<text x="182" y="36.6">3</text>
<text x="182" y="39.1">4</text>
<text x="182" y="41.7">5</text>
<text x="185.8" y="37.7">OUT5</text>
<text x="185.8" y="40.3">OUT4</text>
<text x="197.8" y="37.7">AGND</text>
<text x="200.2" y="40.3">+5V</text>
<text x="206.7" y="41.7">20</text>
<text x="206.7" y="39.1">21</text>
<text x="206.7" y="36.6">22</text>
<text x="264.8" y="37.7">X2-6</text>
<text x="264.8" y="40.3">X2-7</text>
<text x="44.2" y="46.8">63</text>
<text x="44.2" y="44.2">64</text>
<text x="51.2" y="47.9">AGND</text>
<text x="51.2" y="42.8">AREF</text>
<text x="51.2" y="45.3">AVCC</text>
<text x="98.1" y="45.3">(AD0)PA0</text>
<text x="98.1" y="42.8">(AD1)PA1</text>
<text x="112.2" y="44.2">51</text>
<text x="182" y="44.2">6</text>
<text x="182" y="46.8">7</text>
<text x="185.8" y="42.8">OUT3</text>
<text x="185.8" y="45.3">PGND</text>
<text x="185.8" y="47.9">OUT2</text>
<text x="199.3" y="42.8">NRO</text>
<text x="200.7" y="47.9">IN1</text>
<text x="200.7" y="45.3">IN3</text>
<text x="206.7" y="46.8">18</text>
<text x="206.7" y="44.2">19</text>
<text x="264.8" y="42.8">X2-8</text>
<text x="264.8" y="45.3">X2-9</text>
<text x="264.8" y="47.9">X2-10</text>
<text x="81.5" y="50.4">(OC0A/OC1C/PCINT7)PB7</text>
<text x="88.1" y="53">(OC1B/PCINT6)PB6</text>
<text x="112.2" y="49.3">17</text>
<text x="112.2" y="51.8">16</text>
<text x="182" y="49.3">8</text>
<text x="182" y="51.8">9</text>
<text x="185.8" y="50.4">OUT1</text>
<text x="185.8" y="53">PGND</text>
<text x="199.6" y="53">SCK</text>
<text x="201.1" y="50.4">CS</text>
<text x="206.7" y="51.8">16</text>
<text x="206.7" y="49.3">17</text>
<text x="264.8" y="50.4">X2-11</text>
<text x="264.8" y="53">X2-12</text>
<text x="44.2" y="54.4">21</text>
<text x="44.2" y="56.9">52</text>
<text x="51.2" y="55.5">VCC</text>
<text x="51.3" y="58.1">VCC</text>
<text x="88.1" y="55.5">(OC1A/PCINT5)PB5</text>
<text x="88.1" y="58">(OC2A/PCINT4)PB4</text>
<text x="112.2" y="59.5">13</text>
<text x="112.2" y="54.4">15</text>
<text x="112.2" y="56.9">14</text>
<text x="180.8" y="54.4">10</text>
<text x="180.8" y="59.5">12</text>
<text x="180.9" y="56.9">11</text>
<text x="185.8" y="55.5">VR+</text>
<text x="185.8" y="58">VR-</text>
<text x="198.6" y="58">MISO</text>
<text x="198.6" y="55.5">MOSI</text>
<text x="206.7" y="59.5">13</text>
<text x="206.7" y="56.9">14</text>
<text x="206.7" y="54.4">15</text>
<text x="264.8" y="55.5">X2-13</text>
<text x="264.8" y="58">X2-14</text>
<text x="44.2" y="64.5">22</text>
<text x="51.2" y="65.6">GND</text>
<text x="88.4" y="60.6">(MISO/PCINT3)PB3</text>
<text x="88.4" y="63.1">(MOSI/PCINT2)PB2</text>
<text x="89.5" y="65.6">(SCK/PCINT1)PB1</text>
<text x="112.2" y="62">12</text>
<text x="112.2" y="64.5">11</text>
<text x="180.8" y="62">25</text>
<text x="185.8" y="60.6">WD_DIS VR_OUT</text>
<text x="185.8" y="63.1">PGND</text>
<text x="264.8" y="60.6">X2-15</text>
<text x="264.8" y="63.1">X2-16</text>
<text x="264.8" y="65.6">X2-17</text>
<text x="44.2" y="67.1">53</text>
<text x="51.3" y="67.9">GND</text>
<text x="91" y="68.2">(SS/PCINT0)PB0</text>
<text x="112.2" y="67.1">10</text>
<text x="264.8" y="68.2">X2-18</text>
<text x="98.1" y="75.8">(A14)PC6</text>
<text x="98.1" y="73.3">(A15)PC7</text>
<text x="112.2" y="77.2">40</text>
<text x="112.2" y="74.7">41</text>
<text x="112.2" y="72.1">42</text>
<text x="147" y="74.7">1</text>
<text x="147" y="77.2">2</text>
<text x="152.8" y="75.8">ENA</text>
<text x="159" y="75.8">ENB</text>
<text x="168.1" y="77.2">7</text>
<text x="168.1" y="74.7">8</text>
<text x="98.1" y="80.9">(A12)PC4</text>
<text x="98.1" y="78.3">(A13)PC5</text>
<text x="98.3" y="83.4">(A11)PC3</text>
<text x="112.2" y="82.3">38</text>
<text x="112.2" y="79.8">39</text>
<text x="119" y="82.3">1</text>
<text x="147" y="79.8">3</text>
<text x="147" y="82.3">4</text>
<text x="152.8" y="78.3">INA OUTA</text>
<text x="152.8" y="80.9">GND VCC</text>
<text x="152.8" y="83.4">INB OUTB</text>
<text x="168.1" y="82.3">5</text>
<text x="168.1" y="79.8">6</text>
<text x="192.7" y="82.3">1</text>
<text x="198.5" y="83.4">G</text>
<text x="202.5" y="83.4">C</text>
<text x="208.7" y="82.3">3</text>
<text x="258.7" y="82.3">4</text>
<text x="98.1" y="86">(A10)PC2</text>
<text x="99.3" y="88.5">(A9)PC1</text>
<text x="112.2" y="89.9">35</text>
<text x="112.2" y="87.4">36</text>
<text x="112.2" y="84.8">37</text>
<text x="119" y="84.8">2</text>
<text x="119" y="87.4">3</text>
<text x="119" y="89.9">4</text>
<text x="202" y="85.4" transform="rotate(-90 202 85.4)">E</text>
<text x="258.7" y="89.9">1</text>
<text x="258.7" y="87.4">2</text>
<text x="258.7" y="84.8">3</text>
<text x="99.3" y="91">(A8)PC0</text>
<text x="112.2" y="95">32</text>
<text x="200.9" y="91.3" transform="rotate(-90 200.9 91.3)">2</text>
<text x="96.3" y="101.2">(XCK1)PD5</text>
<text x="99.4" y="96.1">(T0)PD7</text>
<text x="99.4" y="98.7">(T1)PD6</text>
<text x="112.2" y="97.5">31</text>
<text x="112.2" y="100.1">30</text>
<text x="91.2" y="106.3">(TXD1/INT3)PD3</text>
<text x="97.2" y="103.7">(ICP1)PD4</text>
<text x="112.2" y="102.6">29</text>
<text x="112.2" y="107.7">27</text>
<text x="112.2" y="105.2">28</text>
<text x="137.4" y="105.7" transform="rotate(-90 137.4 105.7)">6</text>
<text x="91" y="108.8">(RXD1/INT2)PD2</text>
<text x="92.3" y="111.4">(SDA/INT1)PD1</text>
<text x="92.6" y="113.9">(SCL/INT0)PD0</text>
<text x="112.2" y="112.8">25</text>
<text x="112.2" y="110.2">26</text>
<text x="140.1" y="110.2">5</text>
<text x="190.1" y="110.2">1</text>
<text x="228.2" y="110.2">2</text>
<text x="250.5" y="110.2">1</text>
<text x="250.5" y="112.8">2</text>
<text x="254.4" y="111.4">VCC</text>
<text x="254.4" y="113.9">IO1</text>
<text x="262.6" y="112.8">7</text>
<text x="262.6" y="110.2">8</text>
<text x="85.7" y="119">(CLKO/ICP3/INT7)PE7</text>
<text x="112.2" y="117.9">9</text>
<text x="137.4" y="116.7" transform="rotate(-90 137.4 116.7)">8</text>
<text x="250.5" y="115.3">3</text>
<text x="250.5" y="117.9">4</text>
<text x="254.4" y="116.4">IO2</text>
<text x="254.4" y="119">GND</text>
<text x="262.6" y="117.9">5</text>
<text x="262.6" y="115.3">6</text>
<text x="90.9" y="124.1">(OC3C/INT5)PE5</text>
<text x="94.3" y="121.5">(T3/INT6)PE6</text>
<text x="112.2" y="125.5">6</text>
<text x="112.2" y="122.9">7</text>
<text x="112.2" y="120.4">8</text>
<text x="90.9" y="129.1">(OC3A/AIN1)PE3</text>
<text x="91" y="126.6">(OC3B/INT4)PE4</text>
<text x="91.1" y="131.7">(XCK0/AIN0)PE2</text>
<text x="112.2" y="128">5</text>
<text x="112.2" y="130.6">4</text>
<text x="162.2" y="130.6">4</text>
<text x="200.3" y="130.6">3</text>
<text x="235.9" y="130.6">7</text>
<text x="85.3" y="136.8">(RXD0/PCIN8/PDI)PE0</text>
<text x="91.4" y="134.2">(TXD0/PDO)PE1</text>
<text x="112.2" y="135.6">2</text>
<text x="112.2" y="133.1">3</text>
<text x="92.4" y="141.8">(ADC7/TDI)PF7</text>
<text x="112.2" y="143.3">55</text>
<text x="112.2" y="140.7">54</text>
<text x="91.4" y="146.9">(ADC5/TMS)PF5</text>
<text x="91.4" y="144.4">(ADC6/TDO)PF6</text>
<text x="91.6" y="149.4">(ADC4/TCK)PF4</text>
<text x="112.2" y="148.3">57</text>
<text x="112.2" y="145.8">56</text>
<text x="227.7" y="148.3">5</text>
<text x="231.6" y="149.4">D+</text>
<text x="237.6" y="149.4">RXD</text>
<text x="244.8" y="148.3">4</text>
<text x="96.5" y="154.5">(ADC2)PF2</text>
<text x="96.5" y="152">(ADC3)PF3</text>
<text x="112.2" y="155.9">60</text>
<text x="112.2" y="153.4">59</text>
<text x="112.2" y="150.9">58</text>
<text x="149.8" y="154.5">VOUT</text>
<text x="151.3" y="152">VCC</text>
<text x="160.4" y="150.9">2</text>
<text x="160.4" y="155.9">3</text>
<text x="160.4" y="153.4">4</text>
<text x="169.8" y="155.9">2</text>
<text x="169.8" y="153.4">1</text>
<text x="169.8" y="150.9">3</text>
<text x="175.7" y="154.5">SIGNAL</text>
<text x="175.7" y="152">VCC</text>
<text x="227.7" y="150.9">6</text>
<text x="227.7" y="153.4">7</text>
<text x="227.7" y="155.9">8</text>
<text x="231.6" y="152">D-</text>
<text x="231.6" y="154.5">VBUS TXD</text>
<text x="238.4" y="152">VIO</text>
<text x="244.8" y="155.9">1</text>
<text x="244.8" y="153.4">2</text>
<text x="244.8" y="150.9">3</text>
<text x="96.5" y="159.6">(ADC0)PF0</text>
<text x="96.5" y="157.1">(ADC1)PF1</text>
<text x="112.2" y="158.5">61</text>
<text x="151" y="157.1">GND</text>
<text x="175.7" y="157.1">GND</text>
<text x="231.6" y="157.1">3V3</text>
<text x="237.4" y="157.1">GND</text>
<text x="94.7" y="167.2">(TOSC1)PG4</text>
<text x="96" y="164.7">(OC0B)PG5</text>
<text x="112.2" y="163.6">1</text>
<text x="112.2" y="166.1">19</text>
<text x="94.7" y="169.8">(TOSC2)PG3</text>
<text x="97.8" y="172.3">(ALE)PG2</text>
<text x="112.2" y="171.2">43</text>
<text x="112.2" y="173.7">34</text>
<text x="112.2" y="168.6">18</text>
<text x="147" y="173.7">6</text>
<text x="147" y="171.2">8</text>
<text x="155.4" y="173.7">5</text>
<text x="155.4" y="171.2">7</text>
<text x="98.3" y="177.4">(WR)PG0</text>
<text x="98.7" y="174.8">(RD)PG1</text>
<text x="112.2" y="176.3">33</text>
<text x="147" y="178.8">2</text>
<text x="147" y="176.3">4</text>
<text x="155.4" y="178.8">1</text>
<text x="155.4" y="176.3">3</text>
</g>
<text font-size="1.8" fill="#c90d0c" x="162.5" y="28.9" transform="rotate(-90 162.5 28.9)">+</text>
<g font-size="1.8" fill="#808080">
<text x="139.6" y="106.8">REF2</text>
<text x="192.9" y="106.2">REF2</text>
<text x="231" y="106.2">REF2</text>
<text x="139" y="115.7">REF1</text>
<text x="192.3" y="116.3">REF1</text>
<text x="230.4" y="116.3">REF1</text>
<text x="165" y="126.5">REF2</text>
<text x="203.1" y="126.5">REF2</text>
<text x="238.6" y="126.5">REF2</text>
<text x="164.4" y="136.6">REF1</text>
<text x="202.4" y="136.6">REF1</text>
<text x="238" y="136.6">REF1</text>
<text x="173.3" y="147.4">MPX4250</text>
<text x="173.3" y="161.4">IC9</text>
</g>
</svg>
